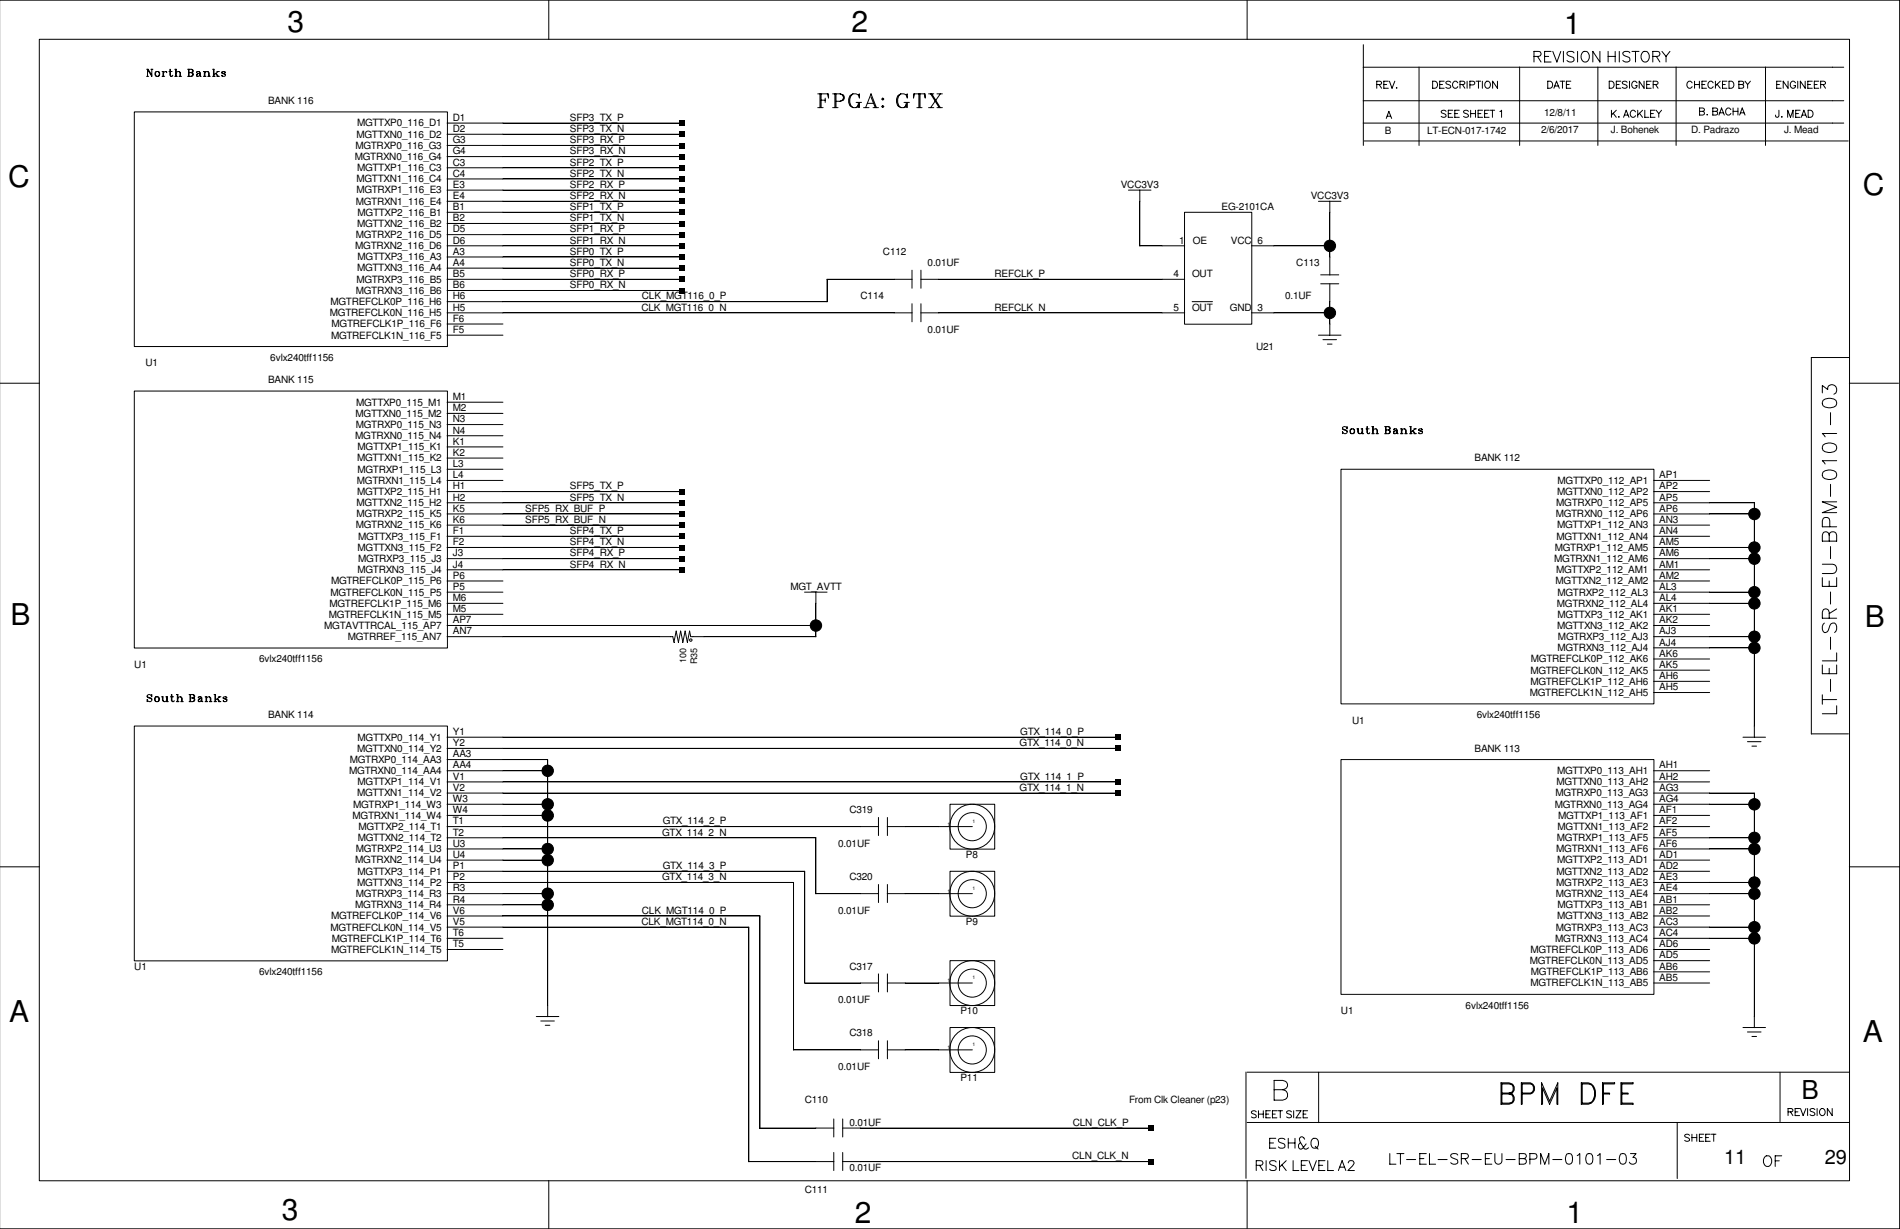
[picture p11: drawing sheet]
<svg xmlns="http://www.w3.org/2000/svg" width="432mm" height="279mm" viewBox="0 0 432 279" stroke-linecap="round" stroke-linejoin="round" font-family="sans-serif">
<path d="M.1 0h431.6v279.4h-431.6z" fill="none" stroke="#fff" stroke-width=".23"/>
<g fill="none" stroke="#000" stroke-width=".23">
<path d="M-.1 0h431.8v279.4h-431.8M8.9 8.9h411.4v259.5h-411.4zM33.3 17.4h.5M33.3 15.7h.4l.8 1.4M33.5 15.7v1.7M34.3 15.7h.5M34.5 15.7v1.7l-.8-1.4M35.6 16.3a.75 .75 0 0 0 0 1.1M35.9 16.3a.67 .67 0 0 1 0 1.1M36.8 17.4h.6M36.8 16.3h.4v1.1M37 16.3v1.1"/>
<path d="M37.9 16.4l-.1 .1v-.2h-.3l-.3 .3M38.4 16.3h.7M38.6 15.7v1.4l.3 .3h.2l.1-.3M38.7 15.7l.2 1.7M39.7 17.4h.6M39.7 15.7h.3v1.7M39.9 15.7v1.7M40 16.6a.51 .51 0 0 1 .5-.4 .51 .51 0 0 1 .5 .4v.8M40.7 16.3l.2 .3v.8M40.7 17.4h.6M42.6 15.7l1.2 .2 .1 .2-.1 .3-.3 .1M42.8 15.7v1.7"/>
<path d="M43 16.5l.8 .1 .1 .4-.1 .2-.3 .2h-.9M43 15.7v1.7M43.5 16.5l.3 .3-.3 .6M43.5 15.7l.3 .4-.3 .4M44.9 16.3l-.2 .2 .2-.2h.4l.2 .2v.7l.2 .2M45 16.7l-.3 .3 .2 .4M45.3 16.3l.1 .9 .2 .2M45.4 16.6l-.7 .2v.4l.4 .2 .3-.4M46.2 17.4h.6M46.2 16.3h.4v1.1M46.4 16.3v1.1M46.6 16.6a.51 .51 0 0 1 .5-.4 .51 .51 0 0 1 .4 .4v.8"/>
<path d="M47.2 16.3l.2 .3v.8M47.2 17.4h.6M48.3 17.4h.6M48.3 15.7h.3v1.7M48.5 15.7v1.7M49 16.7l.5 .7M49.1 16.7l.5 .7M49.3 17.4h.6M49.3 16.3h.6M49.6 16.3l-1 .7M50.4 16.5l.8 .3v.4l-.2 .2h-.4l-.2-.3 .2 .3M51 16.3l.2 .2-.2-.2h-.4l-.2 .3 .8 .4"/>
<path d="M124.7 0v9M283.4 0v9M309.8 15.3h109.2M309.8 10.2v22.9M312.9 19.2l.9-.1 .2-.3-.4-.3h-.7v1.6M313.4 19.2l.6 .9M314.5 19.2h.6M315.5 18.5h-1v1.6h1M315.8 18.5l.6 1.6 .6-1.6M317.3 20h.2zM322.5 15.2v17.9M325.6 18.5h.5a.85 .85 0 0 1 .6 .8 .85 .85 0 0 1-.6 .8h-.5z"/>
<path d="M327.2 19.2h.6M328.2 18.5h-1v1.6h1M329.7 18.7a.62 .62 0 0 0-1.1 .1l1.1 .8v.3l-.4 .2-.7-.2M331.3 18.8a.61 .61 0 0 0-.7-.3 .61 .61 0 0 0-.5 .6 .68 .68 0 0 0 .3 .8 .68 .68 0 0 0 .8 0l.1-.2M331.8 19.2l.9-.1 .2-.3-.4-.3h-.7v1.6M332.4 19.2l.5 .9M333.4 18.5v1.6M334.1 19.3l.9-.1 .2-.4-.4-.3h-.7v1.6M335.4 18.5h1.1M336 18.5v1.6M336.9 18.5v1.6M337.6 18.7a.75 .75 0 0 1 1.1 .2 .75 .75 0 0 1-.3 1.1 .75 .75 0 0 1-.9-.3 .75 .75 0 0 1 .1-1z"/>
<path d="M340.3 18.5v1.6l-1.1-1.6v1.6M345.4 15.2v17.9M348.6 12.8l1.4-.1a.59 .59 0 0 0 0-.9l-1.4-.1v2.4M349.4 12.8l.8 1.3M351 12.8h1M351.7 18.5h.6a.85 .85 0 0 1 .6 .8 .85 .85 0 0 1-.6 .8h-.6zM352.5 11.7h-1.5v2.4h1.5M352.9 11.7l.9 2.4 .9-2.4M353.4 19.6h.7M354.5 18.5h1.1M355.1 18.5v1.6M355.3 11.7v2.4"/>
<path d="M356 19.2h.6M357 18.5h-1v1.6h1M357.7 12a.92 .92 0 0 0-1.6 .2 1.57 1.57 0 0 0 1.4 .8 .61 .61 0 0 1 0 1 1.13 1.13 0 0 1-1.4-.2M358.5 11.7v2.4M359.8 11.8a1.18 1.18 0 0 1 1.4 .5 1.18 1.18 0 0 1-.3 1.5 .9 .9 0 0 1-1 .3 .9 .9 0 0 1-.6-.9 1.55 1.55 0 0 1 .5-1.4zM363.1 15.2v17.9M363.6 11.7v2.4l-1.6-2.4v2.4M365.5 12.8h1.6M365.5 11.7v2.4M365.7 18.5h.6a.85 .85 0 0 1 .5 .8 .85 .85 0 0 1-.5 .8h-.6zM367.1 11.7v2.4M367.3 19.2h.7"/>
<path d="M368 11.7v2.4M368.3 18.5h-1v1.6h1M369.8 18.7a.62 .62 0 0 0-1.1 .1l1.1 .8v.3l-.4 .2-.7-.2M370.3 18.5v1.6M370.4 12a.92 .92 0 0 0-1.6 .2 1.57 1.57 0 0 0 1.4 .8 .61 .61 0 0 1 0 1 1.13 1.13 0 0 1-1.4-.2M370.9 11.7h1.6M371.7 11.7v2.4M372 18.8a.61 .61 0 0 0-.7-.3 .61 .61 0 0 0-.5 .6 .68 .68 0 0 0 .3 .8 .68 .68 0 0 0 .8 0l.1-.4h-.4M373.4 11.8a1.18 1.18 0 0 1 1.4 .5 1.18 1.18 0 0 1-.2 1.5 .9 .9 0 0 1-1.1 .3 .9 .9 0 0 1-.5-.9 1.55 1.55 0 0 1 .4-1.4zM373.6 18.5v1.6l-1.1-1.6v1.6M374.2 19.2h.7M375.2 18.5h-1v1.6h1"/>
<path d="M375.6 12.8l1.4-.1a.59 .59 0 0 0 0-.9l-1.4-.1v2.4M375.7 19.2l.9-.1 .2-.3-.4-.3h-.7v1.6M376.3 19.2l.5 .9M376.4 12.8l.8 1.3M377.7 11.7l.9 1.1v1.3M379.5 11.7l-.9 1.1M380.9 15.2v17.9M384.6 18.8a.61 .61 0 0 0-.7-.3 .61 .61 0 0 0-.5 .6 .68 .68 0 0 0 .2 .8 .68 .68 0 0 0 .9 0l.1-.2M385.1 19.2h1.1M385.1 18.5v1.6M386.2 18.5v1.6M386.8 19.2h.6"/>
<path d="M387.8 18.5h-1v1.6h1M389.3 18.8a.61 .61 0 0 0-.7-.3 .61 .61 0 0 0-.4 .6 .68 .68 0 0 0 .2 .8 .68 .68 0 0 0 .9 0v-.2M389.8 18.5v1.6M390.2 19.1l.7 1M390.9 18.5l-1.1 1.1M391.5 19.2h.6M392.5 18.5h-1v1.6h1M392.9 18.5h.6a.85 .85 0 0 1 .6 .8 .85 .85 0 0 1-.6 .8h-.6zM395.2 19.2h.7l.3 .2 .1 .4-.4 .3h-.7v-1.6h.7l.3 .1v.5l-.3 .1M396.6 18.5l.6 .7v.9M397.8 18.5l-.6 .7M401.2 15.2v17.9"/>
<path d="M403.8 19.2h.6M404.8 18.5h-1v1.6h1M406.4 18.5v1.6l-1.1-1.6v1.6M408.1 18.8a.61 .61 0 0 0-.8-.3 .61 .61 0 0 0-.4 .6 .68 .68 0 0 0 .2 .8 .68 .68 0 0 0 .9 0l.1-.4h-.4M408.6 18.5v1.6M410.3 18.5v1.6l-1.1-1.6v1.6M410.8 19.2h.7M411.9 18.5h-1.1v1.6h1.1M412.3 19.2h.7M413.3 18.5h-1v1.6h1M413.8 19.2l.9-.1 .2-.3-.4-.3h-.7v1.6M414.3 19.2l.6 .9"/>
<path d="M30.5 25.4h71.2v53.4h-71.2zM101.6 28h53.3M101.6 35.6h53.3M101.6 33.1h53.3M101.6 30.5h53.3M101.6 38.1h53.3M185.8 21.3h2.5v1l-.3-1M185.8 24.5h1.3M186.4 21.3v3.2M186.6 22.8h.9M186.6 21.3v3.2M187.5 22.3v1"/>
<path d="M189.2 21.3h1.7l.8 .3 .2 .5-.2 .7-.8 .2h-.9M189.2 24.5h1.3M189.7 21.3v3.2M190 21.3v3.2M190.9 21.3l.5 .3 .3 .5-.3 .7-.5 .2M193.8 21.3a2 2 0 0 0 0 3.2M194.6 23.3h1.2M195.1 23.7l-.5 .8M195.1 21.6l.2-.3v1l-.2-.7a1.45 1.45 0 0 0-1.8 0 1.45 1.45 0 0 0-.4 1.7 1.36 1.36 0 0 0 2.2 .9M195.1 23.3v1.2M195.3 23.3v1.2M196.3 24.5h1.2"/>
<path d="M196.7 24.5l1.3-3.2 1.2 3.2M197.2 23.5h1.2M198 22.1l.9 2.4M198.4 24.5h1.2M200.4 24.2l.2-.2 .3 .2-.3 .3zM200.4 22.5l.2-.2 .3 .2-.3 .3zM204.7 21.3a2 2 0 0 0 0 3.2M205.4 23.3h1.3M206 23.7l-.6 .8M206 21.6l.2-.3v1l-.2-.7a1.45 1.45 0 0 0-1.8 0 1.45 1.45 0 0 0-.4 1.7 1.36 1.36 0 0 0 2.2 .9M206 23.3v1.2M206.2 23.3v1.2"/>
<path d="M207.9 21.3l-.3 1v-1h2.7v1l-.2-1M208.4 24.5h1.1M208.8 21.3v3.2M209.1 21.3v3.2M211 24.5h1.2M211 21.3h1.2M211.5 21.3l1.9 3.2M211.8 21.3l1.9 3.2M212.9 24.5h1.3M212.9 21.3h1.3M213.7 21.3l-2.2 3.2M309.8 28h109.2"/>
<path d="M309.8 22.9h109.2M310 32h110M315 26.9l.6-1.6 .7 1.6M315.3 26.4h.7M328.6 25.3a.62 .62 0 0 0-1.1 .1l1.1 .8v.3l-.3 .2-.8-.2M329.1 25.8h.7M330.2 25.1h-1.1v1.6h1.1M330.6 25.8h.7M331.6 25.1h-1v1.6h1M333.7 25.3a.62 .62 0 0 0-1.1 .1l1.1 .8v.3l-.4 .2-.7-.2M334.2 25.8h1.1M334.2 25.1v1.6"/>
<path d="M335.3 25.1v1.6M335.9 25.8h.6M336.9 25.1h-1v1.6h1M337.4 25.8h.6M338.4 25.1h-1v1.6h1M338.6 25.1h1.1M339.2 25.1v1.6M340.9 25.4l.3-.3v1.6M353.1 20.1l.6-1.6 .7 1.6M366.2 25.1v1.6M366.6 25.7l.7 1M367.3 25.1l-1.1 1.1"/>
<path d="M367.8 26.6h.2zM369 26.7l.6-1.6 .6 1.6M369.2 26.2h.8M371.7 25.4a.61 .61 0 0 0-.7-.3 .61 .61 0 0 0-.5 .6 .68 .68 0 0 0 .2 .8 .68 .68 0 0 0 .9 0l.1-.2M372.2 25.1v1.6M372.6 25.7l.7 1M373.3 25.1l-1.1 1.1M373.8 25.1v1.6h.9M375.1 25.8h.7M376.1 25.1h-1v1.6h1M376.4 25.1l.6 .7v.9M377.6 25.1l-.6 .7"/>
<path d="M386.2 25.3h.8l.3 .2v.4l-.3 .3h-.8v-1.6h.8l.3 .1v.3l-.3 .3M387.9 26.1h.2zM389.3 25.3h.7l.3 .2 .1 .4-.4 .3h-.7v-1.6h.7l.3 .1v.5l-.3 .1M390.7 26.2l.5-1.6 .7 1.6M390.9 25.7h.7M393.4 24.9a.61 .61 0 0 0-.7-.4 .61 .61 0 0 0-.5 .7 .68 .68 0 0 0 .2 .8 .68 .68 0 0 0 .9 0l.1-.2M393.9 24.6v1.6M393.9 25.3h1.1M395 24.6v1.6M395.4 26.2l.5-1.6 .7 1.6M395.6 25.7h.7M404.3 25.1l-.1 1.4-.2 .2-.4-.2-.1-.3"/>
<path d="M404.9 26.6h.1zM406.3 26.7v-1.6l.6 1.6 .6-1.6v1.6M408.1 25.8h.6M409.1 25.1h-1v1.6h1M409.4 26.7l.6-1.6 .6 1.6M409.6 26.2h.7M410.9 25.1h.6a.85 .85 0 0 1 .5 .8 .85 .85 0 0 1-.5 .8h-.6zM101.6 43.2h53.3M101.6 45.8h53.3M101.6 55.9h53.3M101.6 53.3h53.3M101.6 40.7h53.3"/>
<path d="M101.6 50.8h53.3M101.6 48.3h53.3M101.6 58.4h53.3M256.5 43.2h5.1M259 43.2v12.7h10.2M269.2 48.3h15.3v25.4h-15.3zM284.4 55.9h17.8M299.6 45.8h5.2M302.2 45.7v16.8M101.6 71.1h105.7M101.6 63.5h53.3M101.6 68.6h86.4"/>
<path d="M101.6 76.2h12.7M101.6 73.7h12.7M101.6 66h53.3M101.6 61h53.3M187.9 63.5h19.4M188 63.5v5.1M207.3 61.4v4.1M207.3 69v4.2M209.3 71.1h59.9M209.3 63.5h59.9M209.3 61.4v4.1M209.3 69v4.2"/>
<path d="M270.9 68.6h4.6M284.4 71.1h17.8M299.6 76.2h5.2M300.1 64.5h4.1M300.1 62.5h4.1M300.7 77.2h3M301.7 78.2h1M302.2 64.5v11.7M-.1 87.1h9.1M30.5 88.9h71.2v58.4h-71.2zM101.6 99.1h12.7M101.6 96.5h12.7"/>
<path d="M101.6 94h12.7M101.6 91.4h12.7M305.1 97.4l.9 .4 .2 .5a.58 .58 0 0 1-.7 .3 .58 .58 0 0 1-.4-.5v.5l.1-.3M306 97.2l.2-.2v.5a.53 .53 0 0 0-.6-.5 .53 .53 0 0 0-.5 .5l1.1 .6M307.1 97.5a.75 .75 0 0 0 0 1.1M307.5 97.5a.67 .67 0 0 1 0 1.1M308.4 97.5h.3v.7l.2 .4M308.6 97.5v.7a.5 .5 0 0 0 .5 .4 .5 .5 0 0 0 .4-.4M309.3 97.5h.4v1.1M309.5 97.5v1.1h.4M310.4 97.5h.7M310.6 97v1.3l.3 .3h.2l.2-.3"/>
<path d="M310.8 97l.1 1.6M311.7 98.6h.6M311.7 97h.4v1.6M312 97v1.6M312.1 97.8a.51 .51 0 0 1 .5-.3 .51 .51 0 0 1 .5 .3v.8M312.7 97.5l.2 .3v.8M312.7 98.6h.6M314.7 97l1.1 .1 .2 .3-.2 .2-.3 .1M314.9 97v1.6M315 97.7l.8 .1 .2 .4-.2 .3-.3 .1h-.8M315 97v1.6M315.5 97.7l.3 .4-.3 .5"/>
<path d="M315.5 97l.3 .4-.3 .3M316.9 97.5l-.2 .2 .2-.2h.4l.2 .2v.8l.3 .1M317 98l-.2 .2 .1 .4M317.3 97.5l.1 1 .2 .1M317.4 97.8l-.6 .3-.1 .4 .5 .1 .2-.4M318.3 98.6h.6M318.3 97.5h.3v1.1M318.5 97.5v1.1M318.6 97.8a.51 .51 0 0 1 .5-.3 .51 .51 0 0 1 .5 .3v.8M319.2 97.5l.2 .3v.8M319.2 98.6h.6M320.3 98.6h.6"/>
<path d="M320.3 97h.4v1.6M320.5 97v1.6M321.1 98l.4 .6M321.2 98l.4 .6M321.3 98.6h.6M321.3 97.5h.6M321.6 97.5l-.9 .7M322.4 97.7l.9 .4v.4l-.3 .1h-.4l-.2-.3 .2 .3M323 97.5l.3 .2-.3-.2h-.4l-.2 .3 .9 .4M414.1 89.3v-1.7l1.3 1a1.05 1.05 0 0 1 1.2-1.2 1.05 1.05 0 0 1 .8 1.5l-.2 .4-.4 .3M414.3 91a2.48 2.48 0 0 1 2.9 0 1.01 1.01 0 0 1-.4 1.5 2.58 2.58 0 0 1-2.5-.3l-.2-.4zM416 93.8v2.8"/>
<path d="M417.4 98.6h-3.3l.7 .7M420.3 87.1h11.2M420.3 81.3h-8.7v85.6M101.6 109.2h12.7M101.6 119.4h53.3M101.6 106.7h12.7M101.6 116.8h53.3M101.6 104.1h12.7M101.6 114.3h53.3M101.6 101.6h12.7M101.6 111.8h53.3M304.8 106.7h71.1v53.3h-71.1z"/>
<path d="M375.8 114.3h22.9v53.3M375.8 109.2h12.7M375.8 119.4h12.7M375.8 116.8h22.9M375.8 111.8h12.7M414.3 107.3a2.48 2.48 0 0 1 2.9 0 1.01 1.01 0 0 1-.4 1.5 2.58 2.58 0 0 1-2.5-.3l-.2-.4zM414.3 101.2a2.48 2.48 0 0 1 2.9 0 1.01 1.01 0 0 1-.4 1.5 2.58 2.58 0 0 1-2.5-.3l-.2-.5zM415.8 119.8l-.1-1.9a.88 .88 0 0 0-.9-.3 .88 .88 0 0 0-.7 .8v1.4h3.3M416 110.1v2.8M417.4 104.7h-3.3l.7 .8M417.4 114.1h-3.3l3.3 1.2-3.3 1.2h3.3M101.6 134.6h12.7"/>
<path d="M101.6 132.1h12.7M101.6 139.7h12.7M101.6 137.2h12.7M101.6 129.5h53.3M101.6 127h53.3M101.6 124.5h53.3M101.6 121.9h53.3M182.8 134.6h5.2M185.4 134.6v10.2M375.8 134.6h22.9M375.8 132.1h12.7M375.8 139.7h12.7"/>
<path d="M375.8 137.2h22.9M375.8 129.5h12.7M375.8 127h22.9M375.8 124.5h22.9M375.8 121.9h12.7M414.1 128.3h2.4a1.07 1.07 0 0 1 .9 1 1.07 1.07 0 0 1-.9 1.1h-2.4M414.1 131.3v2h3.3v-2M415.7 121.7l-.2-.5a.76 .76 0 0 0-1.2 0l-.2 .5v1.3h3.3v-1.3a.85 .85 0 0 0-.8-.8 .85 .85 0 0 0-.9 .8v1.3M415.7 132.1v1.2M416 124.2v2.8M416 134.6v2.7M417.4 138.4l-1.7 1.1"/>
<path d="M33.4 158.3l1 .4 .1 .6a.58 .58 0 0 1-.6 .2 .58 .58 0 0 1-.5-.5v.5l.1-.2M34.4 158.2l.1-.3v.5a.53 .53 0 0 0-.5-.5 .53 .53 0 0 0-.6 .5l1.1 .6M35.5 158.4a.75 .75 0 0 0 0 1.1M35.9 158.4a.67 .67 0 0 1 0 1.1M36.7 158.4h.3v.7l.3 .4M36.9 158.4v.7a.5 .5 0 0 0 .5 .4 .5 .5 0 0 0 .5-.4M37.7 158.4h.3v1.1M37.9 158.4v1.1h.4M38.7 158.4h.8M38.9 157.9v1.4l.3 .2h.3l.1-.2M39.1 157.9l.1 1.6M40.1 159.5h.6"/>
<path d="M40.1 157.9h.3v1.6M40.3 157.9v1.6M40.4 158.7a.51 .51 0 0 1 .5-.3 .51 .51 0 0 1 .5 .3v.8M41.1 158.4l.2 .3v.8M41.1 159.5h.6M43 157.9l1.2 .1 .1 .3-.1 .2-.4 .2M43.2 157.9v1.6M43.3 158.7h.9l.1 .4-.1 .3-.4 .1h-.8M43.3 157.9v1.6M43.8 158.7l.4 .3-.4 .5M43.8 157.9l.4 .4-.4 .4M45.3 158.4l-.3 .3 .3-.3h.3l.3 .3v.7l.2 .1"/>
<path d="M45.4 158.9l-.3 .2 .2 .4M45.6 158.4l.2 1 .2 .1M45.8 158.7l-.7 .3-.1 .4 .5 .1 .3-.4M46.6 159.5h.6M46.6 158.4h.3v1.1M46.8 158.4v1.1M46.9 158.7a.51 .51 0 0 1 .5-.3 .51 .51 0 0 1 .5 .3v.8M47.6 158.4l.2 .3v.8M47.6 159.5h.6M48.6 159.5h.6M48.6 157.9h.4v1.6M48.9 157.9v1.6"/>
<path d="M49.4 158.9l.4 .6M49.5 158.9l.5 .6M49.6 159.5h.6M49.6 158.4h.6M50 158.4l-1 .7M50.7 158.7l.9 .3v.4l-.3 .1h-.4l-.2-.2 .2 .2M51.3 158.4l.3 .3-.3-.3h-.4l-.2 .3 .9 .4M101.6 144.7h51.3l.3 1.3 .5-2.5 .5 2.5 .5-2.5 .5 2.5 .5-2.5 .5 2.5 .5-2.5 .3 1.2M101.6 142.2h83.8M156.9 144.7h28.5M375.8 144.7h22.9M375.8 142.2h12.7"/>
<path d="M375.8 152.4h12.7M375.8 149.8h12.7M375.8 157.4h12.7M375.8 154.9h12.7M375.8 147.3h22.9M414.1 151.2v2h3.3v-2M414.1 159h3.3M414.1 157.9v2.2M414.6 141.6a1.41 1.41 0 0 0 0 2.2 .86 .86 0 0 0 .9-.6l.3-.9a.8 .8 0 0 1 .6-.6 .8 .8 0 0 1 .8 .2 1.46 1.46 0 0 1-.3 1.9M415.7 140.5v-1.3l-.2-.5a.76 .76 0 0 0-1.2 0l-.2 .5v1.3h3.3M415.7 151.9v1.3M416 144.9v2.7"/>
<path d="M416 154.4v2.8M417.4 148.4v1.8h-3.3M30.5 165.1h71.2v53.3h-71.2zM101.6 167.6h152.4M101.6 172.7h22.9v58.4M101.6 175.2h22.9M101.6 170.1h152.4M101.6 177.8h152.4M304.8 172.7h71.1v53.4h-71.1zM375.8 175.2h12.7M375.8 177.8h12.7M396.1 167.6h5.1"/>
<path d="M397.1 168.6h3.1M398.1 169.6h1.1M411.6 166.8h8.5M417.4 160.4v1.9h-3.3M-.1 197.1h9.1M101.6 187.9h98.1M101.6 190.5h83.8v12.7M101.6 185.4h22.9M101.6 195.5h22.9M101.6 182.8h22.9M101.6 193h22.9M101.6 180.3h152.4"/>
<path d="M101.6 198.1h81.3v25.4M199.6 185.8v4.1M201.6 187.9h19.4M201.7 185.8v4.1M215.9 182.8h10.2v10.2h-10.2zM215.9 198.1h10.2v10.2h-10.2zM375.8 187.9h12.7M375.8 180.3h22.9v53.3M375.8 185.4h12.7M375.8 195.5h12.7M375.8 182.8h22.9M375.8 193h22.9"/>
<path d="M375.8 190.5h22.9M375.8 198.1h12.7M420.3 197.1h11.4M101.6 203.2h22.9M101.6 210.8h68.6v53.3M101.6 208.2h71.1v48.3M101.6 215.9h12.7M101.6 213.3h12.7M101.6 205.7h22.9M101.6 200.6h78.7v38.1M185.4 203.2h14.3M199.6 201.1v4.1"/>
<path d="M201.6 203.2h19.4M201.7 201.1v4.1M215.9 218.4h10.2v10.2h-10.2zM375.8 203.2h22.9M375.8 210.8h22.9M375.8 208.2h12.7M375.8 215.9h12.7M375.8 213.3h22.9M375.8 205.7h12.7M375.8 200.6h22.9M375.8 218.4h12.7M121.9 231.1h5.1"/>
<path d="M122.9 232.1h3.1M123.9 233.1h1.1M180.3 238.7h19.4M182.8 223.5h16.9M199.6 221.4v4.1M199.6 236.6v4.1M201.6 238.7h19.4M201.6 223.5h19.4M201.7 221.4v4.1M201.7 236.6v4.1M215.9 233.6h10.2v10.2h-10.2zM375.8 223.5h12.7"/>
<path d="M375.8 220.9h12.7M396.1 233.6h5.1M397.1 234.6h3.1M398.1 235.6h1.1M172.7 256.5h16.8M189.5 254.4v4.1M191.5 256.5h70.1M191.5 254.4v4.1M283.2 243.7v24.2M283.4 255.2h136.9M283.4 243.8h136.9M285.5 252.8a.62 .62 0 0 0-1.1 .1l1.1 .8v.2l-.4 .2-.7-.2"/>
<path d="M286 252.5v1.6M286 253.3h1.1M287.1 252.5v1.6M287.7 253.3h.6M288.5 259.8h.9M288.7 252.5h-1v1.6h1M289.2 253.3h.6M289.6 247.7h1.9a1.19 1.19 0 0 1 1.1 1.2 1.19 1.19 0 0 1-1.1 1.2h-1.9v-4.5h1.9l.6 .2a.98 .98 0 0 1 0 1.7l-.6 .2M289.9 258.8h-1.4v2.2h1.4M290.2 252.5h-1v1.6h1M290.4 252.5h1.1M291 252.5v1.6"/>
<path d="M292 259.1a.85 .85 0 0 0-1.5 .2l.2 .3 1.1 .5a.56 .56 0 0 1 0 .8 1.08 1.08 0 0 1-1.3-.2M292.8 259.8h1.5M292.8 258.8v2.2M293.5 252.8a.62 .62 0 0 0-1.1 .1l1.1 .8v.2l-.4 .2-.7-.2M294 252.5v1.6M294.3 258.8v2.2M294.6 252.5h1.1l-1.1 1.6h1.1M295.5 259.8l-.4 .5v.5l.4 .4 .6-.2 .7-.9M296.2 253.3h.6M296.5 259l-.5-.6h-.3l-.4 .4 .1 .7 1 1.7h.5l.5-.3M297.2 252.5h-1v1.6h1M298.2 259.1a.83 .83 0 0 1 .9-.3 .83 .83 0 0 1 .5 .8 .99 .99 0 0 1-.2 1.1 .99 .99 0 0 1-1 .2 1.46 1.46 0 0 1-.2-1.8z"/>
<path d="M299.7 243.8v11.4M341.3 248.5h1.6a1.27 1.27 0 0 1 1.2 .9 1.27 1.27 0 0 1-.4 1.4l-.8 .2h-1.8v-4.8h1.8a1.29 1.29 0 0 1 1.2 .9 1.29 1.29 0 0 1-.4 1.4l-.8 .2M342.9 248.5l.8-.3 .2-.4v-.7l-.2-.5-.8-.2h-1.6v4.4h1.6l.8-.2 .2-.5v-.7l-.2-.4-.8-.3h-1.6M345.9 248.5h1.9l.5-.3 .2-.4v-.7l-.2-.5-.5-.2h-1.9v4.6h-.2v-4.8h2.1a1.31 1.31 0 0 1 1 1.2 1.31 1.31 0 0 1-1 1.3h-1.9M350.4 246.2l1.8 4.1 1.8-4.1v4.8h-.2v-3.6l-1.6 3.6-1.6-3.6v3.6h-.2zM359.4 246.2h1.6a2.64 2.64 0 0 1 1.1 4.1l-.4 .5-.7 .2h-1.6zM359.6 246.4h1.4a1.62 1.62 0 0 1 1.4 1.6 2.93 2.93 0 0 1-.7 2.6l-.7 .2h-1.4zM364.2 246.2h2.7v.2h-2.5v4.6h-.2zM364.4 248.5h1.4v.2h-1.4M368.4 246.2h2.7v.2h-2.5v4.4h2.5v.2h-2.7zM368.6 248.5h1.4v.2h-1.4M381.2 255.2v12.7"/>
<path d="M384 258.1a.62 .62 0 0 0-1.1 .1l1.1 .8v.2l-.4 .3-.7-.3M384.5 257.9v1.6M384.5 258.6h1.1M385.6 257.9v1.6M386.2 258.6h.6M387.2 257.9h-1v1.6h1M387.6 258.6h.7M388.7 257.9h-1.1v1.6h1.1M388.9 257.9h1.1M389.5 257.9v1.6M404.5 243.8v11.2M406.4 252.8l.9-.1 .2-.4-.4-.3h-.7v1.6"/>
<path d="M406.9 252.8l.6 .8M408 252.8h.6M409 252h-1v1.6h1M409.2 252l.6 1.6 .6-1.6M410.8 252v1.6M412.5 252.3a.62 .62 0 0 0-1.1 .1l1.1 .8v.2l-.4 .2-.7-.2M413 252v1.6M413.7 252.3a.75 .75 0 0 1 1.1 .2 .75 .75 0 0 1-.4 1 .75 .75 0 0 1-.9-.3 .75 .75 0 0 1 .2-.9zM416.4 252v1.6l-1.1-1.6v1.6M124.7 268.4v11M170.1 264.1h19.4M189.5 262v4.1"/>
<path d="M191.5 264.1h70.1M191.5 262v4.1M283.4 268.4v11M285.5 264.9h1a.58 .58 0 0 0 .5-.6l-.2-.4h-1.3v2.2M286.3 264.9l.7 1.2M287.7 263.9v2.2M290 264.2a.85 .85 0 0 0-1.5 .2l.3 .3 1 .4a.56 .56 0 0 1 0 .9 1.08 1.08 0 0 1-1.3-.2M290.8 263.9v2.2M291.3 264.8l1 1.3M292.3 263.9l-1.5 1.4M293.9 263.9v2.2h1.3M295.7 264.9h.9"/>
<path d="M297.1 263.9h-1.4v2.2h1.4M297.5 263.9l.8 2.2 .9-2.2M298.9 260.6l.7 .6M299.7 264.9h.9M301.1 263.9h-1.4v2.2h1.4M301.8 263.9v2.2h1.3M304.2 266.1l.8-2.2 .9 2.2M304.5 265.3h1.1M306.4 264.4l.4-.5h.7a.51 .51 0 0 1 .1 .8l-1.3 1.4h1.5M315.8 262.3v2.4h1.4M317.5 262.3h1.6M318.3 262.3v2.4"/>
<path d="M319.7 263.6h2M322.7 263.4h.9M324.1 262.3h-1.4v2.4h1.4M324.9 262.3v2.4h1.4M326.8 263.6h2.1M331.3 262.6a.92 .92 0 0 0-1.6 .2 1.57 1.57 0 0 0 1.4 .8 .61 .61 0 0 1 0 .9 1.13 1.13 0 0 1-1.4-.2M332.1 263.4l1.4-.1a.59 .59 0 0 0 0-1h-1.4v2.4M332.9 263.4l.8 1.3M334.6 263.6h2M337.6 263.4h.9M339 262.3h-1.4v2.4h1.4M339.7 262.3v1.7a.81 .81 0 0 0 .8 .7 .81 .81 0 0 0 .8-.7v-1.7"/>
<path d="M342.3 263.6h2M345.3 263.4l1.4 .1a.67 .67 0 0 1 0 1l-1.4 .2v-2.4h1.4a.61 .61 0 0 1 0 1l-.4 .1M347.7 263.5h1a.67 .67 0 0 0 .6-.4 .67 .67 0 0 0-.2-.8h-1.4v2.4M350.1 264.7v-2.4l1 2.4 .9-2.4v2.4M352.9 263.6h2.1M356.1 262.3a.86 .86 0 0 1 1.2 .4 2.14 2.14 0 0 1-.3 1.8 .77 .77 0 0 1-1.1-.3 2.01 2.01 0 0 1 .2-1.9zM358.4 262.7l.6-.4v2.4M360.7 262.3a.86 .86 0 0 1 1.2 .4 2.14 2.14 0 0 1-.2 1.8 .77 .77 0 0 1-1.2-.3 2.01 2.01 0 0 1 .2-1.9zM363.1 262.7l.5-.4v2.4M365.1 263.6h2.1M368.3 262.3a.86 .86 0 0 1 1.2 .4 2.14 2.14 0 0 1-.2 1.8 .77 .77 0 0 1-1.2-.3 2.01 2.01 0 0 1 .2-1.9zM370.5 262.3h1.3l-.7 .8a.82 .82 0 0 1 .6 1.4 .82 .82 0 0 1-1.4-.3"/>
<path d="M401.2 262.8a1.18 1.18 0 0 1 1.4 .6 1.18 1.18 0 0 1-.2 1.4 .9 .9 0 0 1-1 .3 .9 .9 0 0 1-.6-.9 1.55 1.55 0 0 1 .4-1.4zM403.4 263.9h1M404.9 262.8h-1.5v2.4"/>
<circle cx="35.7" cy="16.8" r=".57"/>
<circle cx="302.2" cy="55.9" r="1.3"/>
<circle cx="302.2" cy="71.1" r="1.3"/>
<circle cx="307.3" cy="98" r=".57"/>
<circle cx="398.7" cy="116.9" r="1.3"/>
<circle cx="398.7" cy="124.5" r="1.3"/>
<circle cx="398.7" cy="127" r="1.3"/>
<circle cx="398.7" cy="137.2" r="1.3"/>
<circle cx="398.7" cy="134.6" r="1.3"/>
<circle cx="35.6" cy="159" r=".57"/>
<circle cx="157" cy="145.5" r=".29"/>
<circle cx="185.4" cy="142.2" r="1.3"/>
<circle cx="398.7" cy="147.3" r="1.3"/>
<circle cx="398.7" cy="144.8" r="1.3"/>
<circle cx="124.5" cy="175.2" r="1.3"/>
<circle cx="124.5" cy="193" r="1.3"/>
<circle cx="124.5" cy="185.4" r="1.3"/>
<circle cx="124.5" cy="195.6" r="1.3"/>
<circle cx="124.5" cy="182.9" r="1.3"/>
<circle cx="221" cy="187.9" r="5.1"/>
<circle cx="221" cy="187.9" r="3.2"/>
<circle cx="398.7" cy="182.9" r="1.3"/>
<circle cx="398.7" cy="190.5" r="1.3"/>
<circle cx="398.7" cy="193" r="1.3"/>
<circle cx="124.5" cy="203.2" r="1.3"/>
<circle cx="124.5" cy="205.7" r="1.3"/>
<circle cx="221" cy="203.2" r="5.1"/>
<circle cx="221" cy="203.2" r="3.2"/>
<circle cx="398.7" cy="200.6" r="1.3"/>
<circle cx="398.7" cy="210.8" r="1.3"/>
<circle cx="398.7" cy="203.2" r="1.3"/>
<circle cx="398.7" cy="213.3" r="1.3"/>
<circle cx="221" cy="223.5" r="5.1"/>
<circle cx="221" cy="238.7" r="5.1"/>
<circle cx="221" cy="223.5" r="3.2"/>
<circle cx="221" cy="238.7" r="3.2"/>
</g>
<g fill="#000">
<path d="M154.3 37.5h1.3v1.3h-1.3zM154.3 27.3h1.3v1.4h-1.3zM154.3 29.9h1.3v1.3h-1.3zM154.3 32.4h1.3v1.3h-1.3zM154.3 35h1.3v1.3h-1.3zM154.3 57.8h1.3v1.3h-1.3zM154.3 47.6h1.3v1.3h-1.3zM154.3 50.2h1.3v1.3h-1.3zM154.3 52.7h1.3v1.3h-1.3zM154.3 55.2h1.3v1.4h-1.3zM154.3 40h1.3v1.4h-1.3zM154.3 42.6h1.3v1.3h-1.3z"/>
<path d="M154.3 45.1h1.3v1.3h-1.3zM154.3 60.3h1.3v1.3h-1.3zM154.3 62.9h1.3v1.3h-1.3zM154.3 65.4h1.3v1.3h-1.3zM154.3 111.1h1.3v1.3h-1.3zM154.3 113.7h1.3v1.3h-1.3zM154.3 116.2h1.3v1.3h-1.3zM154.3 118.7h1.3v1.4h-1.3zM154.3 123.8h1.3v1.3h-1.3zM154.3 121.3h1.3v1.3h-1.3zM154.3 128.9h1.3v1.3h-1.3zM154.3 126.4h1.3v1.3h-1.3z"/>
<path d="M253.3 177.1h1.3v1.3h-1.3zM253.3 179.7h1.3v1.3h-1.3zM253.3 167h1.3v1.3h-1.3zM253.3 169.5h1.3v1.3h-1.3zM260.9 255.8h1.4v1.3h-1.4zM260.9 263.4h1.4v1.4h-1.4z"/>
</g>
<g fill="#000">
<circle cx="302.2" cy="55.9" r="1.31"/>
<circle cx="302.2" cy="71.1" r="1.31"/>
<circle cx="398.7" cy="116.8" r="1.31"/>
<circle cx="398.7" cy="127" r="1.31"/>
<circle cx="398.7" cy="124.5" r="1.31"/>
<circle cx="398.7" cy="137.2" r="1.31"/>
<circle cx="398.7" cy="134.6" r="1.31"/>
<circle cx="185.4" cy="142.2" r="1.31"/>
<circle cx="398.7" cy="147.3" r="1.31"/>
<circle cx="398.7" cy="144.7" r="1.31"/>
<circle cx="124.5" cy="175.2" r="1.31"/>
<circle cx="124.5" cy="195.5" r="1.31"/>
<circle cx="124.5" cy="182.8" r="1.31"/>
<circle cx="124.5" cy="193" r="1.31"/>
<circle cx="124.5" cy="185.4" r="1.31"/>
<circle cx="398.7" cy="182.8" r="1.31"/>
<circle cx="398.7" cy="190.5" r="1.31"/>
<circle cx="398.7" cy="193" r="1.31"/>
<circle cx="124.5" cy="205.7" r="1.31"/>
<circle cx="124.5" cy="203.2" r="1.31"/>
<circle cx="398.7" cy="200.6" r="1.31"/>
<circle cx="398.7" cy="203.2" r="1.31"/>
<circle cx="398.7" cy="210.8" r="1.31"/>
<circle cx="398.7" cy="213.3" r="1.31"/>
</g>
<g font-size="6.8">
<text x="65.3" y="7.2">3</text>
<text x="193.5" y="7.2">2</text>
<text x="355.5" y="7.7">1</text>
<text x="1.9" y="42.5">C</text>
<text x="423.3" y="44.3">C</text>
<text x="2.4" y="142">B</text>
<text x="423.8" y="142.5">B</text>
<text x="2.1" y="232.4">A</text>
<text x="423.3" y="236.9">A</text>
<text x="64.1" y="277.3">3</text>
<text x="194.3" y="278.1">2</text>
<text x="356" y="278.1">1</text>
</g>
<text font-size="5.9" x="409.4" y="249.8">B</text>
<g font-size="4.5">
<text x="391.8" y="264.6">11</text>
<text x="414.7" y="264.6">29</text>
</g>
<g font-size="2.3">
<text x="60.9" y="23.7">BANK 116</text>
<text x="81.2" y="28.7">MGTTXP0_116_D1</text>
<text x="102.9" y="27.5">D1</text>
<text x="129.5" y="27.5">SFP3_TX_P</text>
<text x="350.9" y="26.5">12/8/11</text>
<text x="80.8" y="33.8">MGTRXP0_116_G3</text>
<text x="81" y="31.3">MGTTXN0_116_D2</text>
<text x="102.9" y="32.6">G3</text>
<text x="102.9" y="35.1">G4</text>
<text x="102.9" y="30">D2</text>
<text x="129.5" y="30">SFP3_TX_N</text>
<text x="129.5" y="32.6">SFP3_RX_P</text>
<text x="129.5" y="35.1">SFP3_RX_N</text>
<text x="314.7" y="30.5">B</text>
<text x="324.3" y="30.5">LT-ECN-017-1742</text>
<text x="350.2" y="30.3">2/6/2017</text>
<text x="366.1" y="30.3">J. Bohenek</text>
<text x="384.3" y="30.3">D. Padrazo</text>
<text x="405.5" y="30.3">J. Mead</text>
<text x="80.6" y="36.4">MGTRXN0_116_G4</text>
<text x="81" y="41.4">MGTTXN1_116_C4</text>
<text x="81.2" y="38.9">MGTTXP1_116_C3</text>
<text x="102.9" y="37.6">C3</text>
<text x="102.9" y="40.2">C4</text>
<text x="129.5" y="37.6">SFP2_TX_P</text>
<text x="129.5" y="40.2">SFP2_TX_N</text>
<text x="80.9" y="46.5">MGTRXN1_116_E4</text>
<text x="81" y="44">MGTRXP1_116_E3</text>
<text x="102.9" y="42.7">E3</text>
<text x="102.9" y="45.3">E4</text>
<text x="102.9" y="47.8">B1</text>
<text x="129.5" y="47.8">SFP1_TX_P</text>
<text x="129.5" y="42.7">SFP2_RX_P</text>
<text x="129.5" y="45.3">SFP2_RX_N</text>
<text x="254.7" y="42.7">VCC3V3</text>
<text x="277.6" y="47.8">EG-2101CA</text>
<text x="297.9" y="45.3">VCC3V3</text>
<text x="81.2" y="51.6">MGTTXN2_116_B2</text>
<text x="81.3" y="49">MGTTXP2_116_B1</text>
<text x="102.9" y="52.8">D5</text>
<text x="102.9" y="50.3">B2</text>
<text x="129.5" y="50.3">SFP1_TX_N</text>
<text x="129.5" y="52.8">SFP1_RX_P</text>
<text x="80.7" y="56.6">MGTRXN2_116_D6</text>
<text x="80.9" y="54.1">MGTRXP2_116_D5</text>
<text x="81.3" y="59.2">MGTTXP3_116_A3</text>
<text x="102.9" y="55.4">D6</text>
<text x="102.9" y="57.9">A3</text>
<text x="129.5" y="57.9">SFP0_TX_P</text>
<text x="129.5" y="55.4">SFP1_RX_N</text>
<text x="200.7" y="57.9">C112</text>
<text x="268" y="55.4">1</text>
<text x="271.1" y="55.4">OE</text>
<text x="279.7" y="55.4">VCC</text>
<text x="285.7" y="55.4">6</text>
<text x="81" y="64.3">MGTRXP3_116_B5</text>
<text x="81.2" y="61.7">MGTTXN3_116_A4</text>
<text x="102.9" y="63">B5</text>
<text x="102.9" y="65.5">B6</text>
<text x="102.9" y="60.5">A4</text>
<text x="129.5" y="60.5">SFP0_TX_N</text>
<text x="129.5" y="63">SFP0_RX_P</text>
<text x="129.5" y="65.5">SFP0_RX_N</text>
<text x="210.8" y="60.5">0.01UF</text>
<text x="226" y="63">REFCLK_P</text>
<text x="266.7" y="63">4</text>
<text x="270.9" y="63">OUT</text>
<text x="294.6" y="60.5">C113</text>
<text x="75" y="71.9">MGTREFCLK0N_116_H5</text>
<text x="75.1" y="69.3">MGTREFCLK0P_116_H6</text>
<text x="80.9" y="66.8">MGTRXN3_116_B6</text>
<text x="102.9" y="68.1">H6</text>
<text x="102.9" y="70.6">H5</text>
<text x="145.8" y="70.6">CLK_MGT116_0_N</text>
<text x="145.9" y="68.1">CLK_MGT116_0_P</text>
<text x="195.6" y="68.1">C114</text>
<text x="226" y="70.6">REFCLK_N</text>
<text x="266.7" y="70.6">5</text>
<text x="270.9" y="70.6">OUT</text>
<text x="279.5" y="70.6">GND</text>
<text x="285.7" y="70.6">3</text>
<text x="292.1" y="68.1">0.1UF</text>
<text x="75.2" y="77">MGTREFCLK1N_116_F5</text>
<text x="75.4" y="74.4">MGTREFCLK1P_116_F6</text>
<text x="102.9" y="73.2">F6</text>
<text x="102.9" y="75.7">F5</text>
<text x="210.8" y="75.7">0.01UF</text>
<text x="33.1" y="83.3">U1</text>
<text x="61.4" y="82">6vlx240tff1156</text>
<text x="285.5" y="79.5">U21</text>
<text x="60.9" y="87.1">BANK 115</text>
<text x="80.8" y="94.7">MGTTXN0_115_M2</text>
<text x="80.9" y="92.2">MGTTXP0_115_M1</text>
<text x="102.9" y="90.9">M1</text>
<text x="102.9" y="93.5">M2</text>
<text x="80.7" y="99.8">MGTRXN0_115_N4</text>
<text x="80.9" y="97.3">MGTRXP0_115_N3</text>
<text x="102.9" y="101.1">K1</text>
<text x="102.9" y="96">N3</text>
<text x="102.9" y="98.6">N4</text>
<text x="81.2" y="104.9">MGTTXN1_115_K2</text>
<text x="81.2" y="107.4">MGTRXP1_115_L3</text>
<text x="81.3" y="102.4">MGTTXP1_115_K1</text>
<text x="102.9" y="103.6">K2</text>
<text x="102.9" y="106.2">L3</text>
<text x="335.1" y="104.9">BANK 112</text>
<text x="81.1" y="110">MGTRXN1_115_L4</text>
<text x="81.2" y="112.5">MGTTXP2_115_H1</text>
<text x="102.9" y="111.3">H1</text>
<text x="102.9" y="113.8">H2</text>
<text x="102.9" y="108.7">L4</text>
<text x="129.5" y="111.3">SFP5_TX_P</text>
<text x="129.5" y="113.8">SFP5_TX_N</text>
<text x="353.9" y="112.5">MGTTXN0_112_AP2</text>
<text x="354" y="110">MGTTXP0_112_AP1</text>
<text x="377.1" y="108.7">AP1</text>
<text x="377.1" y="111.3">AP2</text>
<text x="377.1" y="113.8">AP5</text>
<text x="81" y="117.6">MGTRXP2_115_K5</text>
<text x="81" y="115.1">MGTTXN2_115_H2</text>
<text x="102.9" y="116.3">K5</text>
<text x="102.9" y="118.9">K6</text>
<text x="119.4" y="116.3">SFP5_RX_BUF_P</text>
<text x="119.4" y="118.9">SFP5_RX_BUF_N</text>
<text x="353.6" y="117.6">MGTRXN0_112_AP6</text>
<text x="353.7" y="115.1">MGTRXP0_112_AP5</text>
<text x="377.1" y="118.9">AN3</text>
<text x="377.1" y="116.3">AP6</text>
<text x="80.9" y="120.1">MGTRXN2_115_K6</text>
<text x="81.3" y="125.2">MGTTXN3_115_F2</text>
<text x="81.4" y="122.7">MGTTXP3_115_F1</text>
<text x="102.9" y="121.4">F1</text>
<text x="102.9" y="124">F2</text>
<text x="129.5" y="124">SFP4_TX_N</text>
<text x="129.5" y="121.4">SFP4_TX_P</text>
<text x="353.4" y="125.2">MGTRXP1_112_AM5</text>
<text x="353.7" y="122.7">MGTTXN1_112_AN4</text>
<text x="353.9" y="120.1">MGTTXP1_112_AN3</text>
<text x="377.1" y="121.4">AN4</text>
<text x="377.1" y="124">AM5</text>
<text x="81.2" y="130.3">MGTRXN3_115_J4</text>
<text x="81.4" y="127.8">MGTRXP3_115_J3</text>
<text x="102.9" y="126.5">J3</text>
<text x="102.9" y="129">J4</text>
<text x="102.9" y="131.6">P6</text>
<text x="129.5" y="129">SFP4_RX_N</text>
<text x="129.5" y="126.5">SFP4_RX_P</text>
<text x="353.2" y="127.8">MGTRXN1_112_AM6</text>
<text x="353.7" y="130.3">MGTTXP2_112_AM1</text>
<text x="377.1" y="129">AM1</text>
<text x="377.1" y="131.6">AM2</text>
<text x="377.1" y="126.5">AM6</text>
<text x="74.9" y="137.9">MGTREFCLK1P_115_M6</text>
<text x="75.1" y="135.4">MGTREFCLK0N_115_P5</text>
<text x="75.2" y="132.8">MGTREFCLK0P_115_P6</text>
<text x="102.9" y="136.7">M6</text>
<text x="102.9" y="134.1">P5</text>
<text x="179.6" y="134.1">MGT_AVTT</text>
<text x="353.5" y="132.8">MGTTXN2_112_AM2</text>
<text x="353.8" y="137.9">MGTRXN2_112_AL4</text>
<text x="353.9" y="135.4">MGTRXP2_112_AL3</text>
<text x="377.1" y="134.1">AL3</text>
<text x="377.1" y="136.7">AL4</text>
<text x="73.7" y="143">MGTAVTTRCAL_115_AP7</text>
<text x="74.8" y="140.4">MGTREFCLK1N_115_M5</text>
<text x="102.9" y="139.1">M5</text>
<text x="102.9" y="141.7">AP7</text>
<text x="353.9" y="143">MGTTXN3_112_AK2</text>
<text x="354" y="140.4">MGTTXP3_112_AK1</text>
<text x="377.1" y="139.1">AK1</text>
<text x="377.1" y="141.7">AK2</text>
<text x="79" y="145.5">MGTRREF_115_AN7</text>
<text x="102.9" y="144.2">AN7</text>
<text x="353.9" y="148">MGTRXN3_112_AJ4</text>
<text x="354.1" y="145.5">MGTRXP3_112_AJ3</text>
<text x="377.1" y="144.2">AJ3</text>
<text x="377.1" y="146.8">AJ4</text>
<text x="377.1" y="149.3">AK6</text>
<text x="30.5" y="151.8">U1</text>
<text x="58.9" y="150.6">6vlx240tff1156</text>
<text x="347.8" y="153.1">MGTREFCLK0N_112_AK5</text>
<text x="347.8" y="155.7">MGTREFCLK1P_112_AH6</text>
<text x="347.9" y="150.6">MGTREFCLK0P_112_AK6</text>
<text x="377.1" y="154.4">AH6</text>
<text x="377.1" y="151.8">AK5</text>
<text x="347.7" y="158.2">MGTREFCLK1N_112_AH5</text>
<text x="377.1" y="156.9">AH5</text>
<text x="60.9" y="163.3">BANK 114</text>
<text x="102.9" y="167.1">Y1</text>
<text x="231.9" y="167.1">GTX_114_0_P</text>
<text x="307.3" y="164.5">U1</text>
<text x="335.6" y="163.3">6vlx240tff1156</text>
<text x="79.5" y="173.4">MGTRXP0_114_AA3</text>
<text x="81.2" y="170.9">MGTTXN0_114_Y2</text>
<text x="81.3" y="168.4">MGTTXP0_114_Y1</text>
<text x="102.9" y="169.6">Y2</text>
<text x="102.9" y="172.2">AA3</text>
<text x="231.7" y="169.6">GTX_114_0_N</text>
<text x="335.1" y="170.9">BANK 113</text>
<text x="79.4" y="176">MGTRXN0_114_AA4</text>
<text x="81.3" y="178.5">MGTTXP1_114_V1</text>
<text x="102.9" y="177.2">V1</text>
<text x="102.9" y="179.8">V2</text>
<text x="102.9" y="174.7">AA4</text>
<text x="231.7" y="179.8">GTX_114_1_N</text>
<text x="231.9" y="177.2">GTX_114_1_P</text>
<text x="353.7" y="178.5">MGTTXN0_113_AH2</text>
<text x="353.9" y="176">MGTTXP0_113_AH1</text>
<text x="377.1" y="174.7">AH1</text>
<text x="377.1" y="177.2">AH2</text>
<text x="377.1" y="179.8">AG3</text>
<text x="80.3" y="183.6">MGTRXP1_114_W3</text>
<text x="81.2" y="181.1">MGTTXN1_114_V2</text>
<text x="102.9" y="182.3">W3</text>
<text x="102.9" y="184.9">W4</text>
<text x="193" y="184.9">C319</text>
<text x="353.4" y="183.6">MGTRXN0_113_AG4</text>
<text x="353.5" y="181.1">MGTRXP0_113_AG3</text>
<text x="377.1" y="184.9">AF1</text>
<text x="377.1" y="182.3">AG4</text>
<text x="80.1" y="186.1">MGTRXN1_114_W4</text>
<text x="81.3" y="191.2">MGTTXN2_114_T2</text>
<text x="81.4" y="188.7">MGTTXP2_114_T1</text>
<text x="102.9" y="187.4">T1</text>
<text x="102.9" y="189.9">T2</text>
<text x="150.5" y="189.9">GTX_114_2_N</text>
<text x="150.6" y="187.4">GTX_114_2_P</text>
<text x="353.8" y="191.2">MGTRXP1_113_AF5</text>
<text x="354" y="188.7">MGTTXN1_113_AF2</text>
<text x="354.1" y="186.1">MGTTXP1_113_AF1</text>
<text x="377.1" y="187.4">AF2</text>
<text x="377.1" y="189.9">AF5</text>
<text x="80.7" y="196.3">MGTRXN2_114_U4</text>
<text x="80.9" y="193.8">MGTRXP2_114_U3</text>
<text x="102.9" y="197.6">P1</text>
<text x="102.9" y="192.5">U3</text>
<text x="102.9" y="195">U4</text>
<text x="150.6" y="197.6">GTX_114_3_P</text>
<text x="190.5" y="192.5">0.01UF</text>
<text x="219.5" y="195">P8</text>
<text x="353.7" y="193.8">MGTRXN1_113_AF6</text>
<text x="353.9" y="196.3">MGTTXP2_113_AD1</text>
<text x="377.1" y="195">AD1</text>
<text x="377.1" y="197.6">AD2</text>
<text x="377.1" y="192.5">AF6</text>
<text x="80.9" y="203.9">MGTRXP3_114_R3</text>
<text x="81.2" y="201.4">MGTTXN3_114_P2</text>
<text x="81.3" y="198.8">MGTTXP3_114_P1</text>
<text x="102.9" y="200.1">P2</text>
<text x="102.9" y="202.6">R3</text>
<text x="150.5" y="200.1">GTX_114_3_N</text>
<text x="193" y="200.1">C320</text>
<text x="353.6" y="203.9">MGTRXN2_113_AE4</text>
<text x="353.7" y="201.4">MGTRXP2_113_AE3</text>
<text x="353.7" y="198.8">MGTTXN2_113_AD2</text>
<text x="377.1" y="200.1">AE3</text>
<text x="377.1" y="202.6">AE4</text>
<text x="75.2" y="209">MGTREFCLK0P_114_V6</text>
<text x="80.7" y="206.5">MGTRXN3_114_R4</text>
<text x="102.9" y="205.2">R4</text>
<text x="102.9" y="207.7">V6</text>
<text x="145.9" y="207.7">CLK_MGT114_0_P</text>
<text x="190.5" y="207.7">0.01UF</text>
<text x="353.9" y="209">MGTTXN3_113_AB2</text>
<text x="354" y="206.5">MGTTXP3_113_AB1</text>
<text x="377.1" y="205.2">AB1</text>
<text x="377.1" y="207.7">AB2</text>
<text x="75.1" y="211.5">MGTREFCLK0N_114_V5</text>
<text x="75.4" y="214.1">MGTREFCLK1P_114_T6</text>
<text x="102.9" y="212.8">T6</text>
<text x="102.9" y="215.3">T5</text>
<text x="102.9" y="210.3">V5</text>
<text x="145.8" y="210.3">CLK_MGT114_0_N</text>
<text x="219.5" y="210.3">P9</text>
<text x="353.4" y="214.1">MGTRXN3_113_AC4</text>
<text x="353.6" y="211.5">MGTRXP3_113_AC3</text>
<text x="377.1" y="210.3">AC3</text>
<text x="377.1" y="212.8">AC4</text>
<text x="377.1" y="215.3">AD6</text>
<text x="30.5" y="220.4">U1</text>
<text x="58.9" y="221.7">6vlx240tff1156</text>
<text x="75.3" y="216.6">MGTREFCLK1N_114_T5</text>
<text x="193" y="220.4">C317</text>
<text x="347.7" y="219.2">MGTREFCLK0N_113_AD5</text>
<text x="347.8" y="216.6">MGTREFCLK0P_113_AD6</text>
<text x="347.9" y="221.7">MGTREFCLK1P_113_AB6</text>
<text x="377.1" y="220.4">AB6</text>
<text x="377.1" y="217.9">AD5</text>
<text x="347.8" y="224.2">MGTREFCLK1N_113_AB5</text>
<text x="377.1" y="223">AB5</text>
<text x="190.5" y="228">0.01UF</text>
<text x="218.3" y="230.6">P10</text>
<text x="304.8" y="230.6">U1</text>
<text x="333.1" y="229.3">6vlx240tff1156</text>
<text x="193" y="235.6">C318</text>
<text x="190.5" y="243.2">0.01UF</text>
<text x="218.3" y="245.8">P11</text>
<text x="182.9" y="250.9">C110</text>
<text x="256.6" y="250.9">From Clk Cleaner (p23)</text>
<text x="193" y="255.9">0.01UF</text>
<text x="243.8" y="255.9">CLN_CLK_P</text>
<text x="243.7" y="263.6">CLN_CLK_N</text>
<text x="193" y="266.1">0.01UF</text>
<text x="182.9" y="271.2">C111</text>
</g>
<g font-size="2">
<text x="155.9" y="150.7" transform="rotate(-90 155.9 150.7)">100</text>
<text x="158.5" y="151" transform="rotate(-90 158.5 151)">R35</text>
</g>
<g font-size="1.1">
<text x="215.3" y="187.7">1</text>
<text x="221" y="187.1">1</text>
<text x="215.3" y="202.9">1</text>
<text x="221" y="202.3">1</text>
<text x="215.3" y="223.3">1</text>
<text x="221" y="222.6">1</text>
<text x="215.3" y="238.5">1</text>
<text x="221" y="237.8">1</text>
</g>
</svg>
